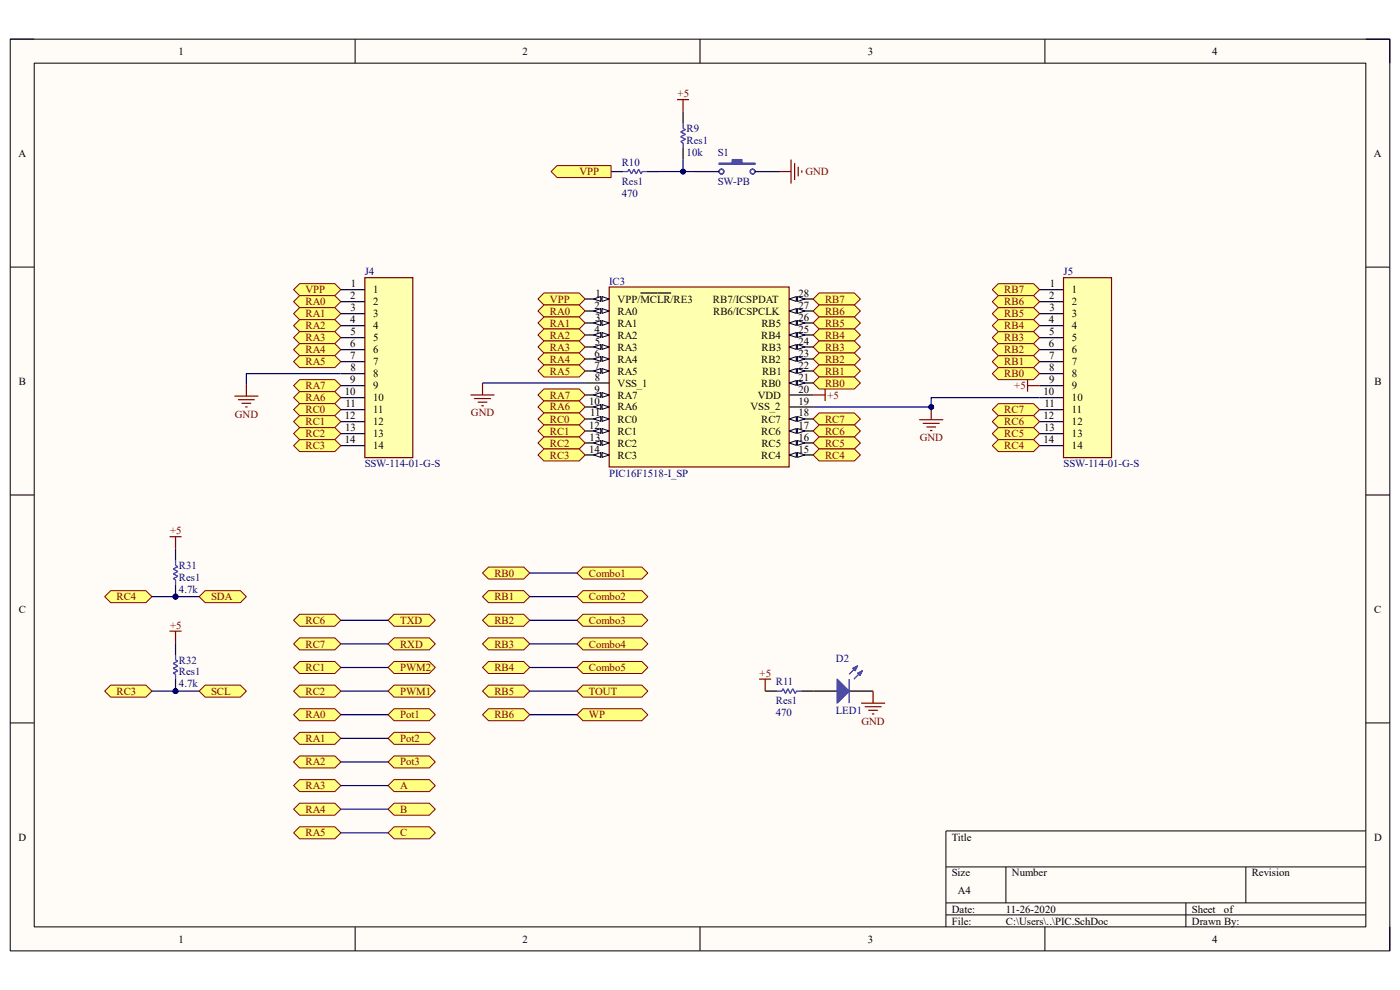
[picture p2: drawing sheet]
<svg xmlns="http://www.w3.org/2000/svg" width="297mm" height="210mm" viewBox="0 0 297 210" stroke-linecap="round" stroke-linejoin="round" font-family="sans-serif">
<path d="M2.2 8.3h292.7v193.4h-292.7z" fill-rule="evenodd" fill="#fffcf8"/>
<path d="M2.2 8.3h292.7v193.4h-292.7z" fill="none" stroke="#000" stroke-width=".21"/>
<path d="M7.3 13.4h282.5v183.2h-282.5z" fill-rule="evenodd" fill="#fffcf8"/>
<g fill="none" stroke="#000" stroke-width=".21">
<path d="M2.2 8.3h5.1M7.3 13.4h282.5v183.2h-282.5zM75.3 8.3v5.1M148.5 8.3v5.1M221.7 8.3v5.1M289.8 8.3h5.1v5.1M2.2 56.7h5.1M289.8 56.7h5.1M2.2 105h5.1M289.8 105h5.1M2.2 153.4h5.1M289.8 153.4h5.1"/>
<path d="M289.8 176.3h-89.1v20.3M75.3 196.6v5.1M148.5 196.6v5.1M200.7 183.9h89.1M200.7 191.5h89.1M200.7 194.1h89.1M213.4 183.9v7.6M221.7 196.6v5.1M251.6 191.5v5.1M264.3 183.9v7.6M294.9 196.6v5.1"/>
</g>
<path d="M77.4 58.9h10.2v38.2h-10.2z" fill-rule="evenodd" fill="#ffffb0"/>
<path d="M77.4 58.9h10.2v38.2h-10.2z" fill="none" stroke="#800000" stroke-width=".25"/>
<g fill="none" stroke="#000" stroke-width=".25">
<path d="M72.3 61.4h5.1M72.3 64h5.1M72.3 66.5h5.1M72.3 69.1h5.1M72.3 71.6h5.1M72.3 74.2h5.1M72.3 76.7h5.1M72.3 79.3h5.1M72.3 81.8h5.1M72.3 84.3h5.1M72.3 86.9h5.1M72.3 89.4h5.1"/>
<path d="M72.3 92h5.1M72.3 94.5h5.1"/>
</g>
<path d="M225.6 58.9h10.2v38.2h-10.2z" fill-rule="evenodd" fill="#ffffb0"/>
<path d="M225.6 58.9h10.2v38.2h-10.2z" fill="none" stroke="#800000" stroke-width=".25"/>
<g fill="none" stroke="#000" stroke-width=".25">
<path d="M220.5 61.4h5.1M220.5 64h5.1M220.5 66.5h5.1M220.5 69.1h5.1M220.5 71.6h5.1M220.5 74.2h5.1M220.5 76.7h5.1M220.5 79.3h5.1M220.5 81.8h5.1M220.5 84.3h5.1M220.5 86.9h5.1M220.5 89.4h5.1"/>
<path d="M220.5 92h5.1M220.5 94.5h5.1"/>
</g>
<path d="M129.2 60.9h38.2v38.2h-38.2z" fill-rule="evenodd" fill="#ffffb0"/>
<path d="M129.2 60.9h38.2v38.2h-38.2z" fill="none" stroke="#800000" stroke-width=".25"/>
<path d="M124.1 63.4h5.1" fill="none" stroke="#000" stroke-width=".25"/>
<path d="M127.7 62.9l1.5 .5-1.5 .5z" fill="#f8fcff"/>
<path d="M127.7 62.9l1.5 .5-1.5 .5z" fill="none" stroke="#000" stroke-width=".21"/>
<path d="M125.9 63.4l1.6-.5v1z" fill="#f8fcff"/>
<path d="M125.9 63.4l1.6-.5v1z" fill="none" stroke="#000" stroke-width=".21"/>
<path d="M124.1 66h5.1M135.9 62.2h6.5" fill="none" stroke="#000" stroke-width=".25"/>
<path d="M127.7 65.5l1.5 .5-1.5 .5z" fill="#f8fcff"/>
<path d="M127.7 65.5l1.5 .5-1.5 .5z" fill="none" stroke="#000" stroke-width=".21"/>
<path d="M125.9 66l1.6-.5v1z" fill="#f8fcff"/>
<path d="M125.9 66l1.6-.5v1z" fill="none" stroke="#000" stroke-width=".21"/>
<path d="M124.1 68.5h5.1" fill="none" stroke="#000" stroke-width=".25"/>
<path d="M127.7 68l1.5 .5-1.5 .5z" fill="#f8fcff"/>
<path d="M127.7 68l1.5 .5-1.5 .5z" fill="none" stroke="#000" stroke-width=".21"/>
<path d="M125.9 68.5l1.6-.5v1z" fill="#f8fcff"/>
<path d="M125.9 68.5l1.6-.5v1z" fill="none" stroke="#000" stroke-width=".21"/>
<path d="M124.1 71.1h5.1" fill="none" stroke="#000" stroke-width=".25"/>
<path d="M127.7 70.6l1.5 .5-1.5 .5z" fill="#f8fcff"/>
<path d="M127.7 70.6l1.5 .5-1.5 .5z" fill="none" stroke="#000" stroke-width=".21"/>
<path d="M125.9 71.1l1.6-.5v1z" fill="#f8fcff"/>
<path d="M125.9 71.1l1.6-.5v1z" fill="none" stroke="#000" stroke-width=".21"/>
<path d="M124.1 73.6h5.1" fill="none" stroke="#000" stroke-width=".25"/>
<path d="M127.7 73.1l1.5 .5-1.5 .5z" fill="#f8fcff"/>
<path d="M127.7 73.1l1.5 .5-1.5 .5z" fill="none" stroke="#000" stroke-width=".21"/>
<path d="M125.9 73.6l1.6-.5v1z" fill="#f8fcff"/>
<path d="M125.9 73.6l1.6-.5v1z" fill="none" stroke="#000" stroke-width=".21"/>
<path d="M124.1 76.2h5.1" fill="none" stroke="#000" stroke-width=".25"/>
<path d="M127.7 75.6l1.5 .6-1.5 .5z" fill="#f8fcff"/>
<path d="M127.7 75.6l1.5 .6-1.5 .5z" fill="none" stroke="#000" stroke-width=".21"/>
<path d="M125.9 76.2l1.6-.6v1.1z" fill="#f8fcff"/>
<path d="M125.9 76.2l1.6-.6v1.1z" fill="none" stroke="#000" stroke-width=".21"/>
<path d="M124.1 78.7h5.1" fill="none" stroke="#000" stroke-width=".25"/>
<path d="M127.7 78.2l1.5 .5-1.5 .5z" fill="#f8fcff"/>
<path d="M127.7 78.2l1.5 .5-1.5 .5z" fill="none" stroke="#000" stroke-width=".21"/>
<path d="M125.9 78.7l1.6-.5v1z" fill="#f8fcff"/>
<path d="M125.9 78.7l1.6-.5v1z" fill="none" stroke="#000" stroke-width=".21"/>
<path d="M124.1 81.2h5.1M124.1 83.8h5.1" fill="none" stroke="#000" stroke-width=".25"/>
<path d="M127.7 83.3l1.5 .5-1.5 .5z" fill="#f8fcff"/>
<path d="M127.7 83.3l1.5 .5-1.5 .5z" fill="none" stroke="#000" stroke-width=".21"/>
<path d="M125.9 83.8l1.6-.5v1z" fill="#f8fcff"/>
<path d="M125.9 83.8l1.6-.5v1z" fill="none" stroke="#000" stroke-width=".21"/>
<path d="M124.1 86.3h5.1" fill="none" stroke="#000" stroke-width=".25"/>
<path d="M127.7 85.8l1.5 .5-1.5 .5z" fill="#f8fcff"/>
<path d="M127.7 85.8l1.5 .5-1.5 .5z" fill="none" stroke="#000" stroke-width=".21"/>
<path d="M125.9 86.3l1.6-.5v1z" fill="#f8fcff"/>
<path d="M125.9 86.3l1.6-.5v1z" fill="none" stroke="#000" stroke-width=".21"/>
<path d="M124.1 88.9h5.1" fill="none" stroke="#000" stroke-width=".25"/>
<path d="M127.7 88.4l1.5 .5-1.5 .5z" fill="#f8fcff"/>
<path d="M127.7 88.4l1.5 .5-1.5 .5z" fill="none" stroke="#000" stroke-width=".21"/>
<path d="M125.9 88.9l1.6-.5v1z" fill="#f8fcff"/>
<path d="M125.9 88.9l1.6-.5v1z" fill="none" stroke="#000" stroke-width=".21"/>
<path d="M124.1 91.4h5.1" fill="none" stroke="#000" stroke-width=".25"/>
<path d="M127.7 90.9l1.5 .5-1.5 .5z" fill="#f8fcff"/>
<path d="M127.7 90.9l1.5 .5-1.5 .5z" fill="none" stroke="#000" stroke-width=".21"/>
<path d="M125.9 91.4l1.6-.5v1z" fill="#f8fcff"/>
<path d="M125.9 91.4l1.6-.5v1z" fill="none" stroke="#000" stroke-width=".21"/>
<path d="M124.1 94h5.1" fill="none" stroke="#000" stroke-width=".25"/>
<path d="M127.7 93.5l1.5 .5-1.5 .5z" fill="#f8fcff"/>
<path d="M127.7 93.5l1.5 .5-1.5 .5z" fill="none" stroke="#000" stroke-width=".21"/>
<path d="M125.9 94l1.6-.5v1z" fill="#f8fcff"/>
<path d="M125.9 94l1.6-.5v1z" fill="none" stroke="#000" stroke-width=".21"/>
<path d="M124.1 96.5h5.1" fill="none" stroke="#000" stroke-width=".25"/>
<path d="M127.7 96l1.5 .5-1.5 .5z" fill="#f8fcff"/>
<path d="M127.7 96l1.5 .5-1.5 .5z" fill="none" stroke="#000" stroke-width=".21"/>
<path d="M125.9 96.5l1.6-.5v1z" fill="#f8fcff"/>
<path d="M125.9 96.5l1.6-.5v1z" fill="none" stroke="#000" stroke-width=".21"/>
<path d="M167.4 63.4h5.1" fill="none" stroke="#000" stroke-width=".25"/>
<path d="M167.4 63.4l1.5-.5v1z" fill="#f8fcff"/>
<path d="M167.4 63.4l1.5-.5v1z" fill="none" stroke="#000" stroke-width=".21"/>
<path d="M169.2 62.9l1.5 .5-1.5 .5z" fill="#f8fcff"/>
<path d="M169.2 62.9l1.5 .5-1.5 .5z" fill="none" stroke="#000" stroke-width=".21"/>
<path d="M167.4 66h5.1" fill="none" stroke="#000" stroke-width=".25"/>
<path d="M167.4 66l1.5-.5v1z" fill="#f8fcff"/>
<path d="M167.4 66l1.5-.5v1z" fill="none" stroke="#000" stroke-width=".21"/>
<path d="M169.2 65.5l1.5 .5-1.5 .5z" fill="#f8fcff"/>
<path d="M169.2 65.5l1.5 .5-1.5 .5z" fill="none" stroke="#000" stroke-width=".21"/>
<path d="M167.4 68.5h5.1" fill="none" stroke="#000" stroke-width=".25"/>
<path d="M167.4 68.5l1.5-.5v1z" fill="#f8fcff"/>
<path d="M167.4 68.5l1.5-.5v1z" fill="none" stroke="#000" stroke-width=".21"/>
<path d="M169.2 68l1.5 .5-1.5 .5z" fill="#f8fcff"/>
<path d="M169.2 68l1.5 .5-1.5 .5z" fill="none" stroke="#000" stroke-width=".21"/>
<path d="M167.4 71.1h5.1" fill="none" stroke="#000" stroke-width=".25"/>
<path d="M167.4 71.1l1.5-.5v1z" fill="#f8fcff"/>
<path d="M167.4 71.1l1.5-.5v1z" fill="none" stroke="#000" stroke-width=".21"/>
<path d="M169.2 70.6l1.5 .5-1.5 .5z" fill="#f8fcff"/>
<path d="M169.2 70.6l1.5 .5-1.5 .5z" fill="none" stroke="#000" stroke-width=".21"/>
<path d="M167.4 73.6h5.1" fill="none" stroke="#000" stroke-width=".25"/>
<path d="M167.4 73.6l1.5-.5v1z" fill="#f8fcff"/>
<path d="M167.4 73.6l1.5-.5v1z" fill="none" stroke="#000" stroke-width=".21"/>
<path d="M169.2 73.1l1.5 .5-1.5 .5z" fill="#f8fcff"/>
<path d="M169.2 73.1l1.5 .5-1.5 .5z" fill="none" stroke="#000" stroke-width=".21"/>
<path d="M167.4 76.2h5.1" fill="none" stroke="#000" stroke-width=".25"/>
<path d="M167.4 76.2l1.5-.6v1.1z" fill="#f8fcff"/>
<path d="M167.4 76.2l1.5-.6v1.1z" fill="none" stroke="#000" stroke-width=".21"/>
<path d="M169.2 75.6l1.5 .6-1.5 .5z" fill="#f8fcff"/>
<path d="M169.2 75.6l1.5 .6-1.5 .5z" fill="none" stroke="#000" stroke-width=".21"/>
<path d="M167.4 78.7h5.1" fill="none" stroke="#000" stroke-width=".25"/>
<path d="M167.4 78.7l1.5-.5v1z" fill="#f8fcff"/>
<path d="M167.4 78.7l1.5-.5v1z" fill="none" stroke="#000" stroke-width=".21"/>
<path d="M169.2 78.2l1.5 .5-1.5 .5z" fill="#f8fcff"/>
<path d="M169.2 78.2l1.5 .5-1.5 .5z" fill="none" stroke="#000" stroke-width=".21"/>
<path d="M167.4 81.2h5.1" fill="none" stroke="#000" stroke-width=".25"/>
<path d="M167.4 81.2l1.5-.5v1.1z" fill="#f8fcff"/>
<path d="M167.4 81.2l1.5-.5v1.1z" fill="none" stroke="#000" stroke-width=".21"/>
<path d="M169.2 80.7l1.5 .5-1.5 .6z" fill="#f8fcff"/>
<path d="M169.2 80.7l1.5 .5-1.5 .6z" fill="none" stroke="#000" stroke-width=".21"/>
<path d="M167.4 83.8h5.1M167.4 86.3h5.1M167.4 88.9h5.1" fill="none" stroke="#000" stroke-width=".25"/>
<path d="M167.4 88.9l1.5-.5v1z" fill="#f8fcff"/>
<path d="M167.4 88.9l1.5-.5v1z" fill="none" stroke="#000" stroke-width=".21"/>
<path d="M169.2 88.4l1.5 .5-1.5 .5z" fill="#f8fcff"/>
<path d="M169.2 88.4l1.5 .5-1.5 .5z" fill="none" stroke="#000" stroke-width=".21"/>
<path d="M167.4 91.4h5.1" fill="none" stroke="#000" stroke-width=".25"/>
<path d="M167.4 91.4l1.5-.5v1z" fill="#f8fcff"/>
<path d="M167.4 91.4l1.5-.5v1z" fill="none" stroke="#000" stroke-width=".21"/>
<path d="M169.2 90.9l1.5 .5-1.5 .5z" fill="#f8fcff"/>
<path d="M169.2 90.9l1.5 .5-1.5 .5z" fill="none" stroke="#000" stroke-width=".21"/>
<path d="M167.4 94h5.1" fill="none" stroke="#000" stroke-width=".25"/>
<path d="M167.4 94l1.5-.5v1z" fill="#f8fcff"/>
<path d="M167.4 94l1.5-.5v1z" fill="none" stroke="#000" stroke-width=".21"/>
<path d="M169.2 93.5l1.5 .5-1.5 .5z" fill="#f8fcff"/>
<path d="M169.2 93.5l1.5 .5-1.5 .5z" fill="none" stroke="#000" stroke-width=".21"/>
<path d="M167.4 96.5h5.1" fill="none" stroke="#000" stroke-width=".25"/>
<path d="M167.4 96.5l1.5-.5v1z" fill="#f8fcff"/>
<path d="M167.4 96.5l1.5-.5v1z" fill="none" stroke="#000" stroke-width=".21"/>
<path d="M169.2 96l1.5 .5-1.5 .5z" fill="#f8fcff"/>
<path d="M169.2 96l1.5 .5-1.5 .5z" fill="none" stroke="#000" stroke-width=".21"/>
<path d="M115.4 62.2h7.5l1.2 1.2-1.2 1.3h-7.5l-1.3-1.3z" fill-rule="evenodd" fill="#ffff80"/>
<path d="M115.4 62.2h7.5l1.2 1.2-1.2 1.3h-7.5l-1.3-1.3z" fill="none" stroke="#800000" stroke-width=".21"/>
<path d="M115.4 64.7h7.5l1.2 1.3-1.2 1.2h-7.5l-1.3-1.2z" fill-rule="evenodd" fill="#ffff80"/>
<path d="M115.4 64.7h7.5l1.2 1.3-1.2 1.2h-7.5l-1.3-1.2z" fill="none" stroke="#800000" stroke-width=".21"/>
<path d="M114.1 68.5l1.3-1.3h7.5l1.2 1.3-1.2 1.3h-7.5z" fill-rule="evenodd" fill="#ffff80"/>
<path d="M114.1 68.5l1.3-1.3h7.5l1.2 1.3-1.2 1.3h-7.5z" fill="none" stroke="#800000" stroke-width=".21"/>
<path d="M114.1 71.1l1.3-1.3h7.5l1.2 1.3-1.2 1.2h-7.5z" fill-rule="evenodd" fill="#ffff80"/>
<path d="M114.1 71.1l1.3-1.3h7.5l1.2 1.3-1.2 1.2h-7.5z" fill="none" stroke="#800000" stroke-width=".21"/>
<path d="M115.4 72.3h7.5l1.2 1.3-1.2 1.3h-7.5l-1.3-1.3z" fill-rule="evenodd" fill="#ffff80"/>
<path d="M115.4 72.3h7.5l1.2 1.3-1.2 1.3h-7.5l-1.3-1.3z" fill="none" stroke="#800000" stroke-width=".21"/>
<path d="M114.1 76.2l1.3-1.3h7.5l1.2 1.3-1.2 1.2h-7.5z" fill-rule="evenodd" fill="#ffff80"/>
<path d="M114.1 76.2l1.3-1.3h7.5l1.2 1.3-1.2 1.2h-7.5z" fill="none" stroke="#800000" stroke-width=".21"/>
<path d="M114.1 78.7l1.3-1.3h7.5l1.2 1.3-1.2 1.3h-7.5z" fill-rule="evenodd" fill="#ffff80"/>
<path d="M114.1 78.7l1.3-1.3h7.5l1.2 1.3-1.2 1.3h-7.5z" fill="none" stroke="#800000" stroke-width=".21"/>
<path d="M114.1 83.8l1.3-1.3h7.5l1.2 1.3-1.2 1.3h-7.5z" fill-rule="evenodd" fill="#ffff80"/>
<path d="M114.1 83.8l1.3-1.3h7.5l1.2 1.3-1.2 1.3h-7.5z" fill="none" stroke="#800000" stroke-width=".21"/>
<path d="M114.1 86.3l1.3-1.2h7.5l1.2 1.2-1.2 1.3h-7.5z" fill-rule="evenodd" fill="#ffff80"/>
<path d="M114.1 86.3l1.3-1.2h7.5l1.2 1.2-1.2 1.3h-7.5z" fill="none" stroke="#800000" stroke-width=".21"/>
<path d="M115.4 87.6h7.5l1.2 1.3-1.2 1.2h-7.5l-1.3-1.2z" fill-rule="evenodd" fill="#ffff80"/>
<path d="M115.4 87.6h7.5l1.2 1.3-1.2 1.2h-7.5l-1.3-1.2z" fill="none" stroke="#800000" stroke-width=".21"/>
<path d="M115.4 90.1h7.5l1.2 1.3-1.2 1.3h-7.5l-1.3-1.3z" fill-rule="evenodd" fill="#ffff80"/>
<path d="M115.4 90.1h7.5l1.2 1.3-1.2 1.3h-7.5l-1.3-1.3z" fill="none" stroke="#800000" stroke-width=".21"/>
<path d="M115.4 92.7h7.5l1.2 1.3-1.2 1.2h-7.5l-1.3-1.2z" fill-rule="evenodd" fill="#ffff80"/>
<path d="M115.4 92.7h7.5l1.2 1.3-1.2 1.2h-7.5l-1.3-1.2z" fill="none" stroke="#800000" stroke-width=".21"/>
<path d="M115.4 95.2h7.5l1.2 1.3-1.2 1.3h-7.5l-1.3-1.3z" fill-rule="evenodd" fill="#ffff80"/>
<path d="M115.4 95.2h7.5l1.2 1.3-1.2 1.3h-7.5l-1.3-1.3z" fill="none" stroke="#800000" stroke-width=".21"/>
<path d="M173.8 62.2h7.5l1.2 1.2-1.2 1.3h-7.5l-1.3-1.3z" fill-rule="evenodd" fill="#ffff80"/>
<path d="M173.8 62.2h7.5l1.2 1.2-1.2 1.3h-7.5l-1.3-1.3z" fill="none" stroke="#800000" stroke-width=".21"/>
<path d="M173.8 64.7h7.5l1.2 1.3-1.2 1.2h-7.5l-1.3-1.2z" fill-rule="evenodd" fill="#ffff80"/>
<path d="M173.8 64.7h7.5l1.2 1.3-1.2 1.2h-7.5l-1.3-1.2z" fill="none" stroke="#800000" stroke-width=".21"/>
<path d="M173.8 67.2h7.5l1.2 1.3-1.2 1.3h-7.5l-1.3-1.3z" fill-rule="evenodd" fill="#ffff80"/>
<path d="M173.8 67.2h7.5l1.2 1.3-1.2 1.3h-7.5l-1.3-1.3z" fill="none" stroke="#800000" stroke-width=".21"/>
<path d="M173.8 69.8h7.5l1.2 1.3-1.2 1.2h-7.5l-1.3-1.2z" fill-rule="evenodd" fill="#ffff80"/>
<path d="M173.8 69.8h7.5l1.2 1.3-1.2 1.2h-7.5l-1.3-1.2z" fill="none" stroke="#800000" stroke-width=".21"/>
<path d="M173.8 72.3h7.5l1.2 1.3-1.2 1.3h-7.5l-1.3-1.3z" fill-rule="evenodd" fill="#ffff80"/>
<path d="M173.8 72.3h7.5l1.2 1.3-1.2 1.3h-7.5l-1.3-1.3z" fill="none" stroke="#800000" stroke-width=".21"/>
<path d="M173.8 74.9h7.5l1.2 1.3-1.2 1.2h-7.5l-1.3-1.2z" fill-rule="evenodd" fill="#ffff80"/>
<path d="M173.8 74.9h7.5l1.2 1.3-1.2 1.2h-7.5l-1.3-1.2z" fill="none" stroke="#800000" stroke-width=".21"/>
<path d="M173.8 77.4h7.5l1.2 1.3-1.2 1.3h-7.5l-1.3-1.3z" fill-rule="evenodd" fill="#ffff80"/>
<path d="M173.8 77.4h7.5l1.2 1.3-1.2 1.3h-7.5l-1.3-1.3z" fill="none" stroke="#800000" stroke-width=".21"/>
<path d="M173.8 80h7.5l1.2 1.2-1.2 1.3h-7.5l-1.3-1.3z" fill-rule="evenodd" fill="#ffff80"/>
<path d="M173.8 80h7.5l1.2 1.2-1.2 1.3h-7.5l-1.3-1.3z" fill="none" stroke="#800000" stroke-width=".21"/>
<path d="M173.8 87.6h7.5l1.2 1.3-1.2 1.2h-7.5l-1.3-1.2z" fill-rule="evenodd" fill="#ffff80"/>
<path d="M173.8 87.6h7.5l1.2 1.3-1.2 1.2h-7.5l-1.3-1.2z" fill="none" stroke="#800000" stroke-width=".21"/>
<path d="M173.8 90.1h7.5l1.2 1.3-1.2 1.3h-7.5l-1.3-1.3z" fill-rule="evenodd" fill="#ffff80"/>
<path d="M173.8 90.1h7.5l1.2 1.3-1.2 1.3h-7.5l-1.3-1.3z" fill="none" stroke="#800000" stroke-width=".21"/>
<path d="M173.8 92.7h7.5l1.2 1.3-1.2 1.2h-7.5l-1.3-1.2z" fill-rule="evenodd" fill="#ffff80"/>
<path d="M173.8 92.7h7.5l1.2 1.3-1.2 1.2h-7.5l-1.3-1.2z" fill="none" stroke="#800000" stroke-width=".21"/>
<path d="M173.8 95.2h7.5l1.2 1.3-1.2 1.3h-7.5l-1.3-1.3z" fill-rule="evenodd" fill="#ffff80"/>
<path d="M173.8 95.2h7.5l1.2 1.3-1.2 1.3h-7.5l-1.3-1.3z" fill="none" stroke="#800000" stroke-width=".21"/>
<path d="M211.8 60.2h7.5l1.2 1.2-1.2 1.3h-7.5l-1.3-1.3z" fill-rule="evenodd" fill="#ffff80"/>
<path d="M211.8 60.2h7.5l1.2 1.2-1.2 1.3h-7.5l-1.3-1.3z" fill="none" stroke="#800000" stroke-width=".21"/>
<path d="M211.8 62.7h7.5l1.2 1.3-1.2 1.3h-7.5l-1.3-1.3z" fill-rule="evenodd" fill="#ffff80"/>
<path d="M211.8 62.7h7.5l1.2 1.3-1.2 1.3h-7.5l-1.3-1.3z" fill="none" stroke="#800000" stroke-width=".21"/>
<path d="M211.8 65.3h7.5l1.2 1.2-1.2 1.3h-7.5l-1.3-1.3z" fill-rule="evenodd" fill="#ffff80"/>
<path d="M211.8 65.3h7.5l1.2 1.2-1.2 1.3h-7.5l-1.3-1.3z" fill="none" stroke="#800000" stroke-width=".21"/>
<path d="M210.5 69.1l1.3-1.3h7.5l1.2 1.3-1.2 1.3h-7.5z" fill-rule="evenodd" fill="#ffff80"/>
<path d="M210.5 69.1l1.3-1.3h7.5l1.2 1.3-1.2 1.3h-7.5z" fill="none" stroke="#800000" stroke-width=".21"/>
<path d="M210.5 71.6l1.3-1.2h7.5l1.2 1.2-1.2 1.3h-7.5z" fill-rule="evenodd" fill="#ffff80"/>
<path d="M210.5 71.6l1.3-1.2h7.5l1.2 1.2-1.2 1.3h-7.5z" fill="none" stroke="#800000" stroke-width=".21"/>
<path d="M211.8 72.9h7.5l1.2 1.3-1.2 1.2h-7.5l-1.3-1.2z" fill-rule="evenodd" fill="#ffff80"/>
<path d="M211.8 72.9h7.5l1.2 1.3-1.2 1.2h-7.5l-1.3-1.2z" fill="none" stroke="#800000" stroke-width=".21"/>
<path d="M210.5 76.7l1.3-1.3h7.5l1.2 1.3-1.2 1.3h-7.5z" fill-rule="evenodd" fill="#ffff80"/>
<path d="M210.5 76.7l1.3-1.3h7.5l1.2 1.3-1.2 1.3h-7.5z" fill="none" stroke="#800000" stroke-width=".21"/>
<path d="M210.5 79.3l1.3-1.3h7.5l1.2 1.3-1.2 1.2h-7.5z" fill-rule="evenodd" fill="#ffff80"/>
<path d="M210.5 79.3l1.3-1.3h7.5l1.2 1.3-1.2 1.2h-7.5z" fill="none" stroke="#800000" stroke-width=".21"/>
<path d="M210.5 86.9l1.3-1.3h7.5l1.2 1.3-1.2 1.3h-7.5z" fill-rule="evenodd" fill="#ffff80"/>
<path d="M210.5 86.9l1.3-1.3h7.5l1.2 1.3-1.2 1.3h-7.5z" fill="none" stroke="#800000" stroke-width=".21"/>
<path d="M211.8 88.2h7.5l1.2 1.2-1.2 1.3h-7.5l-1.3-1.3z" fill-rule="evenodd" fill="#ffff80"/>
<path d="M211.8 88.2h7.5l1.2 1.2-1.2 1.3h-7.5l-1.3-1.3z" fill="none" stroke="#800000" stroke-width=".21"/>
<path d="M211.8 90.7h7.5l1.2 1.3-1.2 1.3h-7.5l-1.3-1.3z" fill-rule="evenodd" fill="#ffff80"/>
<path d="M211.8 90.7h7.5l1.2 1.3-1.2 1.3h-7.5l-1.3-1.3z" fill="none" stroke="#800000" stroke-width=".21"/>
<path d="M211.8 93.3h7.5l1.2 1.2-1.2 1.3h-7.5l-1.3-1.3z" fill-rule="evenodd" fill="#ffff80"/>
<path d="M211.8 93.3h7.5l1.2 1.2-1.2 1.3h-7.5l-1.3-1.3z" fill="none" stroke="#800000" stroke-width=".21"/>
<path d="M62.3 61.4l1.3-1.2h7.4l1.3 1.2-1.3 1.3h-7.4z" fill-rule="evenodd" fill="#ffff80"/>
<path d="M62.3 61.4l1.3-1.2h7.4l1.3 1.2-1.3 1.3h-7.4z" fill="none" stroke="#800000" stroke-width=".21"/>
<path d="M63.6 62.7h7.4l1.3 1.3-1.3 1.3h-7.4l-1.3-1.3z" fill-rule="evenodd" fill="#ffff80"/>
<path d="M63.6 62.7h7.4l1.3 1.3-1.3 1.3h-7.4l-1.3-1.3z" fill="none" stroke="#800000" stroke-width=".21"/>
<path d="M62.3 66.5l1.3-1.2h7.4l1.3 1.2-1.3 1.3h-7.4z" fill-rule="evenodd" fill="#ffff80"/>
<path d="M62.3 66.5l1.3-1.2h7.4l1.3 1.2-1.3 1.3h-7.4z" fill="none" stroke="#800000" stroke-width=".21"/>
<path d="M62.3 69.1l1.3-1.3h7.4l1.3 1.3-1.3 1.3h-7.4z" fill-rule="evenodd" fill="#ffff80"/>
<path d="M62.3 69.1l1.3-1.3h7.4l1.3 1.3-1.3 1.3h-7.4z" fill="none" stroke="#800000" stroke-width=".21"/>
<path d="M62.3 71.6l1.3-1.2h7.4l1.3 1.2-1.3 1.3h-7.4z" fill-rule="evenodd" fill="#ffff80"/>
<path d="M62.3 71.6l1.3-1.2h7.4l1.3 1.2-1.3 1.3h-7.4z" fill="none" stroke="#800000" stroke-width=".21"/>
<path d="M62.3 74.2l1.3-1.3h7.4l1.3 1.3-1.3 1.2h-7.4z" fill-rule="evenodd" fill="#ffff80"/>
<path d="M62.3 74.2l1.3-1.3h7.4l1.3 1.3-1.3 1.2h-7.4z" fill="none" stroke="#800000" stroke-width=".21"/>
<path d="M62.3 76.7l1.3-1.3h7.4l1.3 1.3-1.3 1.3h-7.4z" fill-rule="evenodd" fill="#ffff80"/>
<path d="M62.3 76.7l1.3-1.3h7.4l1.3 1.3-1.3 1.3h-7.4z" fill="none" stroke="#800000" stroke-width=".21"/>
<path d="M62.3 81.8l1.3-1.3h7.4l1.3 1.3-1.3 1.3h-7.4z" fill-rule="evenodd" fill="#ffff80"/>
<path d="M62.3 81.8l1.3-1.3h7.4l1.3 1.3-1.3 1.3h-7.4z" fill="none" stroke="#800000" stroke-width=".21"/>
<path d="M62.3 84.3l1.3-1.2h7.4l1.3 1.2-1.3 1.3h-7.4z" fill-rule="evenodd" fill="#ffff80"/>
<path d="M62.3 84.3l1.3-1.2h7.4l1.3 1.2-1.3 1.3h-7.4z" fill="none" stroke="#800000" stroke-width=".21"/>
<path d="M62.3 86.9l1.3-1.3h7.4l1.3 1.3-1.3 1.3h-7.4z" fill-rule="evenodd" fill="#ffff80"/>
<path d="M62.3 86.9l1.3-1.3h7.4l1.3 1.3-1.3 1.3h-7.4z" fill="none" stroke="#800000" stroke-width=".21"/>
<path d="M62.3 89.4l1.3-1.2h7.4l1.3 1.2-1.3 1.3h-7.4z" fill-rule="evenodd" fill="#ffff80"/>
<path d="M62.3 89.4l1.3-1.2h7.4l1.3 1.2-1.3 1.3h-7.4z" fill="none" stroke="#800000" stroke-width=".21"/>
<path d="M62.3 92l1.3-1.3h7.4l1.3 1.3-1.3 1.3h-7.4z" fill-rule="evenodd" fill="#ffff80"/>
<path d="M62.3 92l1.3-1.3h7.4l1.3 1.3-1.3 1.3h-7.4z" fill="none" stroke="#800000" stroke-width=".21"/>
<path d="M62.3 94.5l1.3-1.2h7.4l1.3 1.2-1.3 1.3h-7.4z" fill-rule="evenodd" fill="#ffff80"/>
<path d="M62.3 94.5l1.3-1.2h7.4l1.3 1.2-1.3 1.3h-7.4z" fill="none" stroke="#800000" stroke-width=".21"/>
<g fill="none" stroke="#800000" stroke-width=".25">
<path d="M143.6 21.1h2.6M144.9 21.1v2.6M165.3 36.4h2.5M167.8 33.9v5M168.6 34.6v3.6M169.3 35.4v2M170.1 36.1v.6M49.7 84h5.1M50.5 84.8h3.5M51.2 85.6h2.1M52 86.3h.5M52.3 81.5v2.5"/>
<path d="M99.8 83.8h5.1M100.6 84.6h3.6M101.4 85.3h2M102.1 86.1h.5M102.4 81.2v2.6M172.5 83.8h2.5M175 82.5v2.6M195 89h5.1M195.8 89.8h3.5M196.5 90.6h2.1M197.3 91.3h.5M197.6 86.5v2.5"/>
<path d="M218 80.5v2.6M218 81.8h2.5"/>
</g>
<path d="M129.6 36.4h2.6M137.3 36.4h2.5M144.9 23.7v2.5M144.9 31.3v2.6" fill="none" stroke="#000" stroke-width=".25"/>
<path d="M132.2 36.4h1l.3-.5 .5 1 .5-1 .5 1 .5-1 .5 1 .3-.5h1M144.9 26.2v1l.5 .3-1 .5 1 .5-1 .5 1 .5-1 .5 .5 .3v1" fill="none" stroke="#00f" stroke-width=".25"/>
<path d="M116.9 36.4l1.3-1.3h11.4v2.6h-11.4z" fill-rule="evenodd" fill="#ffff80"/>
<path d="M116.9 36.4l1.3-1.3h11.4v2.6h-11.4z" fill="none" stroke="#800000" stroke-width=".21"/>
<path d="M147.5 36.4h5M160.2 36.4h5.1" fill="none" stroke="#000" stroke-width=".25"/>
<path d="M152.5 34.6h2.8v-.7h2.1v.7h2.8v.3h-7.7z" fill-rule="evenodd" fill="#00f"/>
<g fill="none" stroke="#00f" stroke-width=".25">
<path d="M152.5 34.6h2.8v-.7h2.1v.7h2.8v.3h-7.7zM164.9 146.6h1l.2-.5 .6 1 .5-1 .5 1 .5-1 .5 1 .2-.5h1.1"/>
<circle cx="153.1" cy="36.4" r=".51"/>
<circle cx="159.7" cy="36.4" r=".51"/>
</g>
<path d="M162.3 146.6h2.6M170 146.6h7.6M180.1 146.6h5.1" fill="none" stroke="#000" stroke-width=".25"/>
<path d="M177.6 144.1l2.5 2.5-2.5 2.6z" fill="#00f"/>
<path d="M177.6 144.1l2.5 2.5-2.5 2.6zM181.9 141.3l-1.8 1.8M182.9 142.3l-1.7 1.8" fill="none" stroke="#00f" stroke-width=".25"/>
<path d="M181.9 142.8l1-.5-.5 1z" fill="#00f"/>
<path d="M181.9 142.8l1-.5-.5 1z" fill="none" stroke="#00f" stroke-width=".25"/>
<path d="M180.9 141.8l1-.5-.5 1z" fill="#00f"/>
<path d="M180.1 144.1v5.1M180.9 141.8l1-.5-.5 1z" fill="none" stroke="#00f" stroke-width=".25"/>
<path d="M161.1 144.1h2.5M162.3 144.1v2.5M182.7 149.2h5.1M183.5 149.9h3.5M184.2 150.7h2M185 151.4h.5M185.2 146.6v2.6" fill="none" stroke="#800000" stroke-width=".25"/>
<path d="M22.2 146.6l1.3-1.3h7.5l1.2 1.3-1.2 1.3h-7.5z" fill-rule="evenodd" fill="#ffff80"/>
<path d="M22.2 146.6l1.3-1.3h7.5l1.2 1.3-1.2 1.3h-7.5z" fill="none" stroke="#800000" stroke-width=".21"/>
<path d="M42.2 146.6l1.3-1.3h7.5l1.3 1.3-1.3 1.3h-7.5z" fill-rule="evenodd" fill="#ffff80"/>
<path d="M42.2 146.6l1.3-1.3h7.5l1.3 1.3-1.3 1.3h-7.5z" fill="none" stroke="#800000" stroke-width=".21"/>
<path d="M22.2 126.6l1.3-1.3h7.5l1.2 1.3-1.2 1.2h-7.5z" fill-rule="evenodd" fill="#ffff80"/>
<path d="M22.2 126.6l1.3-1.3h7.5l1.2 1.3-1.2 1.2h-7.5z" fill="none" stroke="#800000" stroke-width=".21"/>
<path d="M42.2 126.6l1.3-1.3h7.5l1.3 1.3-1.3 1.2h-7.5z" fill-rule="evenodd" fill="#ffff80"/>
<path d="M42.2 126.6l1.3-1.3h7.5l1.3 1.3-1.3 1.2h-7.5z" fill="none" stroke="#800000" stroke-width=".21"/>
<path d="M62.3 131.6l1.3-1.3h7.4l1.3 1.3-1.3 1.3h-7.4z" fill-rule="evenodd" fill="#ffff80"/>
<path d="M62.3 131.6l1.3-1.3h7.4l1.3 1.3-1.3 1.3h-7.4z" fill="none" stroke="#800000" stroke-width=".21"/>
<path d="M82.3 131.6l1.3-1.3h7.5l1.3 1.3-1.3 1.3h-7.5z" fill-rule="evenodd" fill="#ffff80"/>
<path d="M82.3 131.6l1.3-1.3h7.5l1.3 1.3-1.3 1.3h-7.5z" fill="none" stroke="#800000" stroke-width=".21"/>
<path d="M62.3 136.6l1.3-1.3h7.4l1.3 1.3-1.3 1.3h-7.4z" fill-rule="evenodd" fill="#ffff80"/>
<path d="M62.3 136.6l1.3-1.3h7.4l1.3 1.3-1.3 1.3h-7.4z" fill="none" stroke="#800000" stroke-width=".21"/>
<path d="M83.6 135.3h7.5l1.3 1.3-1.3 1.3h-7.5l-1.3-1.3z" fill-rule="evenodd" fill="#ffff80"/>
<path d="M83.6 135.3h7.5l1.3 1.3-1.3 1.3h-7.5l-1.3-1.3z" fill="none" stroke="#800000" stroke-width=".21"/>
<path d="M62.3 141.6l1.3-1.3h7.4l1.3 1.3-1.3 1.3h-7.4z" fill-rule="evenodd" fill="#ffff80"/>
<path d="M62.3 141.6l1.3-1.3h7.4l1.3 1.3-1.3 1.3h-7.4z" fill="none" stroke="#800000" stroke-width=".21"/>
<path d="M82.3 141.6l1.3-1.3h7.5l1.3 1.3-1.3 1.3h-7.5z" fill-rule="evenodd" fill="#ffff80"/>
<path d="M82.3 141.6l1.3-1.3h7.5l1.3 1.3-1.3 1.3h-7.5z" fill="none" stroke="#800000" stroke-width=".21"/>
<path d="M62.3 146.6l1.3-1.3h7.4l1.3 1.3-1.3 1.3h-7.4z" fill-rule="evenodd" fill="#ffff80"/>
<path d="M62.3 146.6l1.3-1.3h7.4l1.3 1.3-1.3 1.3h-7.4z" fill="none" stroke="#800000" stroke-width=".21"/>
<path d="M82.3 146.6l1.3-1.3h7.5l1.3 1.3-1.3 1.3h-7.5z" fill-rule="evenodd" fill="#ffff80"/>
<path d="M82.3 146.6l1.3-1.3h7.5l1.3 1.3-1.3 1.3h-7.5z" fill="none" stroke="#800000" stroke-width=".21"/>
<path d="M62.3 151.6l1.3-1.3h7.4l1.3 1.3-1.3 1.3h-7.4z" fill-rule="evenodd" fill="#ffff80"/>
<path d="M62.3 151.6l1.3-1.3h7.4l1.3 1.3-1.3 1.3h-7.4z" fill="none" stroke="#800000" stroke-width=".21"/>
<path d="M82.3 151.6l1.3-1.3h7.5l1.3 1.3-1.3 1.3h-7.5z" fill-rule="evenodd" fill="#ffff80"/>
<path d="M82.3 151.6l1.3-1.3h7.5l1.3 1.3-1.3 1.3h-7.5z" fill="none" stroke="#800000" stroke-width=".21"/>
<path d="M62.3 156.6l1.3-1.2h7.4l1.3 1.2-1.3 1.3h-7.4z" fill-rule="evenodd" fill="#ffff80"/>
<path d="M62.3 156.6l1.3-1.2h7.4l1.3 1.2-1.3 1.3h-7.4z" fill="none" stroke="#800000" stroke-width=".21"/>
<path d="M82.3 156.6l1.3-1.2h7.5l1.3 1.2-1.3 1.3h-7.5z" fill-rule="evenodd" fill="#ffff80"/>
<path d="M82.3 156.6l1.3-1.2h7.5l1.3 1.2-1.3 1.3h-7.5z" fill="none" stroke="#800000" stroke-width=".21"/>
<path d="M62.3 161.6l1.3-1.2h7.4l1.3 1.2-1.3 1.3h-7.4z" fill-rule="evenodd" fill="#ffff80"/>
<path d="M62.3 161.6l1.3-1.2h7.4l1.3 1.2-1.3 1.3h-7.4z" fill="none" stroke="#800000" stroke-width=".21"/>
<path d="M82.3 161.6l1.3-1.2h7.5l1.3 1.2-1.3 1.3h-7.5z" fill-rule="evenodd" fill="#ffff80"/>
<path d="M82.3 161.6l1.3-1.2h7.5l1.3 1.2-1.3 1.3h-7.5z" fill="none" stroke="#800000" stroke-width=".21"/>
<path d="M102.4 121.6l1.2-1.3h7.5l1.3 1.3-1.3 1.2h-7.5z" fill-rule="evenodd" fill="#ffff80"/>
<path d="M102.4 121.6l1.2-1.3h7.5l1.3 1.3-1.3 1.2h-7.5z" fill="none" stroke="#800000" stroke-width=".21"/>
<path d="M122.4 121.6l1.3-1.3h12.5l1.2 1.3-1.2 1.2h-12.5z" fill-rule="evenodd" fill="#ffff80"/>
<path d="M122.4 121.6l1.3-1.3h12.5l1.2 1.3-1.2 1.2h-12.5z" fill="none" stroke="#800000" stroke-width=".21"/>
<path d="M102.4 126.6l1.2-1.3h7.5l1.3 1.3-1.3 1.2h-7.5z" fill-rule="evenodd" fill="#ffff80"/>
<path d="M102.4 126.6l1.2-1.3h7.5l1.3 1.3-1.3 1.2h-7.5z" fill="none" stroke="#800000" stroke-width=".21"/>
<path d="M123.7 125.3h12.5l1.2 1.3-1.2 1.2h-12.5l-1.3-1.2z" fill-rule="evenodd" fill="#ffff80"/>
<path d="M123.7 125.3h12.5l1.2 1.3-1.2 1.2h-12.5l-1.3-1.2z" fill="none" stroke="#800000" stroke-width=".21"/>
<path d="M103.6 130.3h7.5l1.3 1.3-1.3 1.3h-7.5l-1.2-1.3z" fill-rule="evenodd" fill="#ffff80"/>
<path d="M103.6 130.3h7.5l1.3 1.3-1.3 1.3h-7.5l-1.2-1.3z" fill="none" stroke="#800000" stroke-width=".21"/>
<path d="M123.7 130.3h12.5l1.2 1.3-1.2 1.3h-12.5l-1.3-1.3z" fill-rule="evenodd" fill="#ffff80"/>
<path d="M123.7 130.3h12.5l1.2 1.3-1.2 1.3h-12.5l-1.3-1.3z" fill="none" stroke="#800000" stroke-width=".21"/>
<path d="M102.4 136.6l1.2-1.3h7.5l1.3 1.3-1.3 1.3h-7.5z" fill-rule="evenodd" fill="#ffff80"/>
<path d="M102.4 136.6l1.2-1.3h7.5l1.3 1.3-1.3 1.3h-7.5z" fill="none" stroke="#800000" stroke-width=".21"/>
<path d="M123.7 135.3h12.5l1.2 1.3-1.2 1.3h-12.5l-1.3-1.3z" fill-rule="evenodd" fill="#ffff80"/>
<path d="M123.7 135.3h12.5l1.2 1.3-1.2 1.3h-12.5l-1.3-1.3z" fill="none" stroke="#800000" stroke-width=".21"/>
<path d="M102.4 141.6l1.2-1.3h7.5l1.3 1.3-1.3 1.3h-7.5z" fill-rule="evenodd" fill="#ffff80"/>
<path d="M102.4 141.6l1.2-1.3h7.5l1.3 1.3-1.3 1.3h-7.5z" fill="none" stroke="#800000" stroke-width=".21"/>
<path d="M122.4 141.6l1.3-1.3h12.5l1.2 1.3-1.2 1.3h-12.5z" fill-rule="evenodd" fill="#ffff80"/>
<path d="M122.4 141.6l1.3-1.3h12.5l1.2 1.3-1.2 1.3h-12.5z" fill="none" stroke="#800000" stroke-width=".21"/>
<path d="M62.3 166.7l1.3-1.3h7.4l1.3 1.3-1.3 1.2h-7.4z" fill-rule="evenodd" fill="#ffff80"/>
<path d="M62.3 166.7l1.3-1.3h7.4l1.3 1.3-1.3 1.2h-7.4z" fill="none" stroke="#800000" stroke-width=".21"/>
<path d="M82.3 166.7l1.3-1.3h7.5l1.3 1.3-1.3 1.2h-7.5z" fill-rule="evenodd" fill="#ffff80"/>
<path d="M82.3 166.7l1.3-1.3h7.5l1.3 1.3-1.3 1.2h-7.5z" fill="none" stroke="#800000" stroke-width=".21"/>
<path d="M62.3 171.7l1.3-1.3h7.4l1.3 1.3-1.3 1.2h-7.4z" fill-rule="evenodd" fill="#ffff80"/>
<path d="M62.3 171.7l1.3-1.3h7.4l1.3 1.3-1.3 1.2h-7.4z" fill="none" stroke="#800000" stroke-width=".21"/>
<path d="M83.6 170.4h7.5l1.3 1.3-1.3 1.2h-7.5l-1.3-1.2z" fill-rule="evenodd" fill="#ffff80"/>
<path d="M83.6 170.4h7.5l1.3 1.3-1.3 1.2h-7.5l-1.3-1.2z" fill="none" stroke="#800000" stroke-width=".21"/>
<path d="M63.6 175.4h7.4l1.3 1.3-1.3 1.2h-7.4l-1.3-1.2z" fill-rule="evenodd" fill="#ffff80"/>
<path d="M63.6 175.4h7.4l1.3 1.3-1.3 1.2h-7.4l-1.3-1.2z" fill="none" stroke="#800000" stroke-width=".21"/>
<path d="M83.6 175.4h7.5l1.3 1.3-1.3 1.2h-7.5l-1.3-1.2z" fill-rule="evenodd" fill="#ffff80"/>
<path d="M83.6 175.4h7.5l1.3 1.3-1.3 1.2h-7.5l-1.3-1.2z" fill="none" stroke="#800000" stroke-width=".21"/>
<path d="M102.4 146.6l1.2-1.3h7.5l1.3 1.3-1.3 1.3h-7.5z" fill-rule="evenodd" fill="#ffff80"/>
<path d="M102.4 146.6l1.2-1.3h7.5l1.3 1.3-1.3 1.3h-7.5z" fill="none" stroke="#800000" stroke-width=".21"/>
<path d="M122.4 146.6l1.3-1.3h12.5l1.2 1.3-1.2 1.3h-12.5z" fill-rule="evenodd" fill="#ffff80"/>
<path d="M122.4 146.6l1.3-1.3h12.5l1.2 1.3-1.2 1.3h-12.5z" fill="none" stroke="#800000" stroke-width=".21"/>
<path d="M102.4 151.6l1.2-1.3h7.5l1.3 1.3-1.3 1.3h-7.5z" fill-rule="evenodd" fill="#ffff80"/>
<path d="M102.4 151.6l1.2-1.3h7.5l1.3 1.3-1.3 1.3h-7.5z" fill="none" stroke="#800000" stroke-width=".21"/>
<path d="M123.7 150.3h12.5l1.2 1.3-1.2 1.3h-12.5l-1.3-1.3z" fill-rule="evenodd" fill="#ffff80"/>
<path d="M123.7 150.3h12.5l1.2 1.3-1.2 1.3h-12.5l-1.3-1.3z" fill="none" stroke="#800000" stroke-width=".21"/>
<circle cx="37.2" cy="126.6" r=".51" fill="#000080"/>
<circle cx="37.2" cy="126.6" r=".51" fill="none" stroke="#000080" stroke-width=".21"/>
<path d="M37.2 116.4v2.5M37.2 124v2.6" fill="none" stroke="#000" stroke-width=".25"/>
<circle cx="37.2" cy="126.6" r=".51" fill="#000080"/>
<circle cx="37.2" cy="126.6" r=".51" fill="none" stroke="#000080" stroke-width=".21"/>
<path d="M37.2 118.9v1.1l.6 .2-1.1 .5 1.1 .5-1.1 .5 1.1 .5-1.1 .6 .5 .2v1" fill="none" stroke="#00f" stroke-width=".25"/>
<circle cx="37.2" cy="146.6" r=".51" fill="#000080"/>
<circle cx="37.2" cy="146.6" r=".51" fill="none" stroke="#000080" stroke-width=".21"/>
<path d="M37.2 136.4v2.6M37.2 144.1v2.5" fill="none" stroke="#000" stroke-width=".25"/>
<circle cx="37.2" cy="146.6" r=".51" fill="#000080"/>
<circle cx="37.2" cy="146.6" r=".51" fill="none" stroke="#000080" stroke-width=".21"/>
<path d="M37.2 139v1l.6 .3-1.1 .5 1.1 .5-1.1 .5 1.1 .5-1.1 .5 .5 .2v1.1" fill="none" stroke="#00f" stroke-width=".25"/>
<path d="M144.9 33.9v2.5" fill="none" stroke="#000080" stroke-width=".25"/>
<circle cx="144.9" cy="36.4" r=".51" fill="#000080"/>
<circle cx="144.9" cy="36.4" r=".51" fill="none" stroke="#000080" stroke-width=".21"/>
<path d="M32.2 146.6h10" fill="none" stroke="#000080" stroke-width=".25"/>
<circle cx="37.2" cy="146.6" r=".51" fill="#000080"/>
<circle cx="37.2" cy="146.6" r=".51" fill="none" stroke="#000080" stroke-width=".21"/>
<path d="M32.2 126.6h10" fill="none" stroke="#000080" stroke-width=".25"/>
<circle cx="37.2" cy="126.6" r=".51" fill="#000080"/>
<circle cx="37.2" cy="126.6" r=".51" fill="none" stroke="#000080" stroke-width=".21"/>
<g fill="none" stroke="#000080" stroke-width=".25">
<path d="M139.8 36.4h7.7M72.3 79.3h-20v2.2M102.4 81.2h21.7M72.3 136.6h10M72.3 131.6h10M112.4 136.6h10M112.4 131.6h10M112.4 126.6h10M112.4 121.6h10M72.3 156.6h10M72.3 151.6h10M72.3 146.6h10"/>
<path d="M72.3 141.6h10M112.4 151.6h10M112.4 146.6h10M112.4 141.6h10M72.3 171.7h10M72.3 166.7h10M72.3 161.6h10M72.3 176.7h10"/>
</g>
<circle cx="144.9" cy="36.4" r=".51" fill="#000080"/>
<circle cx="144.9" cy="36.4" r=".51" fill="none" stroke="#000080" stroke-width=".21"/>
<path d="M172.5 86.3h25.1v.2" fill="none" stroke="#000080" stroke-width=".25"/>
<circle cx="197.6" cy="86.3" r=".51" fill="#000080"/>
<circle cx="197.6" cy="86.3" r=".51" fill="none" stroke="#000080" stroke-width=".21"/>
<path d="M220.5 84.3h-22.9v2" fill="none" stroke="#000080" stroke-width=".25"/>
<circle cx="197.6" cy="86.3" r=".51" fill="#000080"/>
<circle cx="197.6" cy="86.3" r=".51" fill="none" stroke="#000080" stroke-width=".21"/>
<path d="M36 113.9h2.5M37.2 113.9v2.5M36 133.9h2.5M37.2 133.9v2.5" fill="none" stroke="#800000" stroke-width=".25"/>
<g font-size="2.3">
<text x="37.9" y="11.6">1</text>
<text x="110.9" y="11.6">2</text>
<text x="184.1" y="11.6">3</text>
<text x="257.2" y="11.6">4</text>
<text x="3.9" y="33.2">A</text>
<text x="291.5" y="33.2">A</text>
<text x="74.3" y="63.5">2</text>
<text x="74.5" y="60.9">1</text>
<text x="79.2" y="62.2">1</text>
<text x="79.2" y="64.8">2</text>
<text x="126.2" y="65.4">2</text>
<text x="126.3" y="62.9">1</text>
<text x="131" y="64.2">VPP/MCLR/RE3</text>
<text x="151.3" y="64.2">RB7/ICSPDAT</text>
<text x="169.4" y="62.9">28</text>
<text x="169.4" y="65.4">27</text>
<text x="222.5" y="63.5">2</text>
<text x="222.7" y="60.9">1</text>
<text x="227.4" y="62.2">1</text>
<text x="227.4" y="64.8">2</text>
<text x="74.3" y="68.6">4</text>
<text x="74.3" y="71.1">5</text>
<text x="74.4" y="66">3</text>
<text x="79.2" y="67.3">3</text>
<text x="79.2" y="69.8">4</text>
<text x="126.1" y="70.6">4</text>
<text x="126.2" y="68">3</text>
<text x="131" y="66.7">RA0</text>
<text x="131" y="69.3">RA1</text>
<text x="131" y="71.8">RA2</text>
<text x="151.3" y="66.7">RB6/ICSPCLK</text>
<text x="161.5" y="71.8">RB4</text>
<text x="161.5" y="69.3">RB5</text>
<text x="169.4" y="68">26</text>
<text x="169.4" y="70.6">25</text>
<text x="222.5" y="68.6">4</text>
<text x="222.6" y="71.1">5</text>
<text x="222.6" y="66">3</text>
<text x="227.4" y="67.3">3</text>
<text x="227.4" y="69.8">4</text>
<text x="74.3" y="73.7">6</text>
<text x="74.3" y="76.2">7</text>
<text x="79.2" y="72.4">5</text>
<text x="79.2" y="74.9">6</text>
<text x="79.2" y="77.5">7</text>
<text x="126.1" y="75.6">6</text>
<text x="126.2" y="73.1">5</text>
<text x="131" y="74.4">RA3</text>
<text x="131" y="76.9">RA4</text>
<text x="161.5" y="76.9">RB2</text>
<text x="161.6" y="74.4">RB3</text>
<text x="169.4" y="73.1">24</text>
<text x="169.4" y="75.6">23</text>
<text x="222.5" y="73.7">6</text>
<text x="222.5" y="76.2">7</text>
<text x="227.4" y="72.4">5</text>
<text x="227.4" y="74.9">6</text>
<text x="227.4" y="77.5">7</text>
<text x="4" y="81.6">B</text>
<text x="73.2" y="83.9">10</text>
<text x="74.3" y="81.3">9</text>
<text x="74.3" y="78.7">8</text>
<text x="79.2" y="80">8</text>
<text x="79.2" y="82.5">9</text>
<text x="126.2" y="78.2">7</text>
<text x="126.2" y="83.3">9</text>
<text x="126.2" y="80.7">8</text>
<text x="131" y="79.5">RA5</text>
<text x="131" y="82">VSS_1</text>
<text x="161.5" y="82">RB0</text>
<text x="161.7" y="79.5">RB1</text>
<text x="169.4" y="78.2">22</text>
<text x="169.4" y="80.7">21</text>
<text x="169.4" y="83.3">20</text>
<text x="221.4" y="83.9">10</text>
<text x="222.5" y="78.7">8</text>
<text x="222.5" y="81.3">9</text>
<text x="227.4" y="80">8</text>
<text x="227.4" y="82.5">9</text>
<text x="291.6" y="81.6">B</text>
<text x="73.2" y="88.9">12</text>
<text x="73.3" y="86.4">11</text>
<text x="79.2" y="85.1">10</text>
<text x="79.2" y="87.7">11</text>
<text x="125" y="85.8">10</text>
<text x="125.2" y="88.3">11</text>
<text x="131" y="84.5">RA7</text>
<text x="131" y="87.1">RA6</text>
<text x="131" y="89.7">RC0</text>
<text x="159.2" y="87.1">VSS_2</text>
<text x="160.7" y="84.5">VDD</text>
<text x="161.5" y="89.7">RC7</text>
<text x="169.4" y="85.8">19</text>
<text x="169.4" y="88.3">18</text>
<text x="221.4" y="88.9">12</text>
<text x="221.6" y="86.4">11</text>
<text x="227.4" y="85.1">10</text>
<text x="227.4" y="87.7">11</text>
<text x="73.2" y="94">14</text>
<text x="73.2" y="91.5">13</text>
<text x="79.2" y="90.2">12</text>
<text x="79.2" y="92.8">13</text>
<text x="79.2" y="95.3">14</text>
<text x="125" y="90.9">12</text>
<text x="125.1" y="93.5">13</text>
<text x="131" y="92.2">RC1</text>
<text x="131" y="94.7">RC2</text>
<text x="161.5" y="92.2">RC6</text>
<text x="161.5" y="94.7">RC5</text>
<text x="169.4" y="90.9">17</text>
<text x="169.4" y="93.5">16</text>
<text x="221.4" y="94">14</text>
<text x="221.5" y="91.5">13</text>
<text x="227.4" y="90.2">12</text>
<text x="227.4" y="92.8">13</text>
<text x="227.4" y="95.3">14</text>
<text x="125" y="96">14</text>
<text x="131" y="97.3">RC3</text>
<text x="161.5" y="97.3">RC4</text>
<text x="169.4" y="96">15</text>
<text x="4" y="130">C</text>
<text x="291.5" y="130">C</text>
<text x="3.9" y="178.3">D</text>
<text x="201.9" y="178.3">Title</text>
<text x="291.5" y="178.3">D</text>
<text x="201.9" y="185.9">Size</text>
<text x="214.7" y="185.9">Number</text>
<text x="265.5" y="185.9">Revision</text>
<text x="203.2" y="189.7">A4</text>
<text x="201.9" y="193.6">Date:</text>
<text x="201.9" y="196.1">File:</text>
<text x="213.4" y="193.6">11-26-2020</text>
<text x="213.4" y="196.1">C:\Users\..\PIC.SchDoc</text>
<text x="252.9" y="193.6">Sheet</text>
<text x="252.9" y="196.1">Drawn By:</text>
<text x="259.7" y="193.6">of</text>
<text x="37.9" y="199.9">1</text>
<text x="110.9" y="199.9">2</text>
<text x="184.1" y="199.9">3</text>
<text x="257.2" y="199.9">4</text>
</g>
<g font-size="2.3" fill="#800000">
<text x="143.8" y="20.6">+5</text>
<text x="122.9" y="37.2">VPP</text>
<text x="170.9" y="37.2">GND</text>
<text x="64.8" y="62.2">VPP</text>
<text x="64.8" y="64.8">RA0</text>
<text x="116.7" y="64.2">VPP</text>
<text x="175" y="64.2">RB7</text>
<text x="213.1" y="62.2">RB7</text>
<text x="213.1" y="64.8">RB6</text>
<text x="64.8" y="67.3">RA1</text>
<text x="64.8" y="69.8">RA2</text>
<text x="116.7" y="66.7">RA0</text>
<text x="116.7" y="69.3">RA1</text>
<text x="116.7" y="71.8">RA2</text>
<text x="175" y="66.7">RB6</text>
<text x="175" y="69.3">RB5</text>
<text x="175" y="71.8">RB4</text>
<text x="213.1" y="67.3">RB5</text>
<text x="213.1" y="69.8">RB4</text>
<text x="64.8" y="72.4">RA3</text>
<text x="64.8" y="74.9">RA4</text>
<text x="64.8" y="77.5">RA5</text>
<text x="116.7" y="74.4">RA3</text>
<text x="116.7" y="76.9">RA4</text>
<text x="175" y="74.4">RB3</text>
<text x="175" y="76.9">RB2</text>
<text x="213.1" y="72.4">RB3</text>
<text x="213.1" y="74.9">RB2</text>
<text x="213.1" y="77.5">RB1</text>
<text x="64.8" y="82.5">RA7</text>
<text x="116.7" y="79.5">RA5</text>
<text x="175" y="79.5">RB1</text>
<text x="175" y="82">RB0</text>
<text x="213.1" y="80">RB0</text>
<text x="215.2" y="82.5">+5</text>
<text x="49.8" y="88.6">GND</text>
<text x="64.8" y="85.1">RA6</text>
<text x="64.8" y="87.7">RC0</text>
<text x="99.9" y="88.3">GND</text>
<text x="116.7" y="84.5">RA7</text>
<text x="116.7" y="87.1">RA6</text>
<text x="116.7" y="89.7">RC0</text>
<text x="175" y="89.7">RC7</text>
<text x="175.6" y="84.5">+5</text>
<text x="213.1" y="87.7">RC7</text>
<text x="64.8" y="90.2">RC1</text>
<text x="64.8" y="92.8">RC2</text>
<text x="64.8" y="95.3">RC3</text>
<text x="116.7" y="92.2">RC1</text>
<text x="116.7" y="94.7">RC2</text>
<text x="175" y="92.2">RC6</text>
<text x="175" y="94.7">RC5</text>
<text x="195.1" y="93.6">GND</text>
<text x="213.1" y="90.2">RC6</text>
<text x="213.1" y="92.8">RC5</text>
<text x="213.1" y="95.3">RC4</text>
<text x="116.7" y="97.3">RC3</text>
<text x="175" y="97.3">RC4</text>
<text x="36.1" y="113.3">+5</text>
<text x="104.9" y="122.3">RB0</text>
<text x="124.9" y="122.3">Combo1</text>
<text x="24.7" y="127.3">RC4</text>
<text x="44.8" y="127.3">SDA</text>
<text x="104.9" y="127.3">RB1</text>
<text x="124.9" y="127.3">Combo2</text>
<text x="36.1" y="133.4">+5</text>
<text x="64.8" y="132.3">RC6</text>
<text x="64.8" y="137.4">RC7</text>
<text x="84.9" y="132.3">TXD</text>
<text x="84.9" y="137.4">RXD</text>
<text x="104.9" y="132.3">RB2</text>
<text x="104.9" y="137.4">RB3</text>
<text x="124.9" y="132.3">Combo3</text>
<text x="124.9" y="137.4">Combo4</text>
<text x="64.8" y="142.4">RC1</text>
<text x="84.9" y="142.4">PWM2</text>
<text x="104.9" y="142.4">RB4</text>
<text x="124.9" y="142.4">Combo5</text>
<text x="161.2" y="143.6">+5</text>
<text x="24.7" y="147.4">RC3</text>
<text x="44.8" y="147.4">SCL</text>
<text x="64.8" y="147.4">RC2</text>
<text x="84.9" y="147.4">PWM1</text>
<text x="104.9" y="147.4">RB5</text>
<text x="124.9" y="147.4">TOUT</text>
<text x="64.8" y="152.4">RA0</text>
<text x="84.9" y="152.4">Pot1</text>
<text x="104.9" y="152.4">RB6</text>
<text x="124.9" y="152.4">WP</text>
<text x="182.8" y="153.8">GND</text>
<text x="64.8" y="157.4">RA1</text>
<text x="84.9" y="157.4">Pot2</text>
<text x="64.8" y="162.4">RA2</text>
<text x="64.8" y="167.4">RA3</text>
<text x="84.9" y="162.4">Pot3</text>
<text x="84.9" y="167.4">A</text>
<text x="64.8" y="172.4">RA4</text>
<text x="84.9" y="172.4">B</text>
<text x="64.8" y="177.4">RA5</text>
<text x="84.9" y="177.4">C</text>
</g>
<g font-size="2.3" fill="#000080">
<text x="145.7" y="28">R9</text>
<text x="131.9" y="35.1">R10</text>
<text x="145.7" y="33.1">10k</text>
<text x="145.7" y="30.5">Res1</text>
<text x="152.3" y="33.1">S1</text>
<text x="131.9" y="41.7">470</text>
<text x="131.9" y="39.2">Res1</text>
<text x="152.3" y="39.2">SW-PB</text>
<text x="77.4" y="58.4">J4</text>
<text x="225.6" y="58.4">J5</text>
<text x="129.2" y="60.4">IC3</text>
<text x="77.4" y="99.1">SSW-114-01-G-S</text>
<text x="129.2" y="101.1">PIC16F1518-I_SP</text>
<text x="225.6" y="99.1">SSW-114-01-G-S</text>
<text x="38" y="125.8">4.7k</text>
<text x="38" y="120.7">R31</text>
<text x="38" y="123.3">Res1</text>
<text x="38" y="140.8">R32</text>
<text x="38" y="143.3">Res1</text>
<text x="177.3" y="140.5">D2</text>
<text x="38" y="145.8">4.7k</text>
<text x="164.6" y="145.3">R11</text>
<text x="164.6" y="149.4">Res1</text>
<text x="164.6" y="152">470</text>
<text x="177.3" y="151.5">LED1</text>
</g>
</svg>
